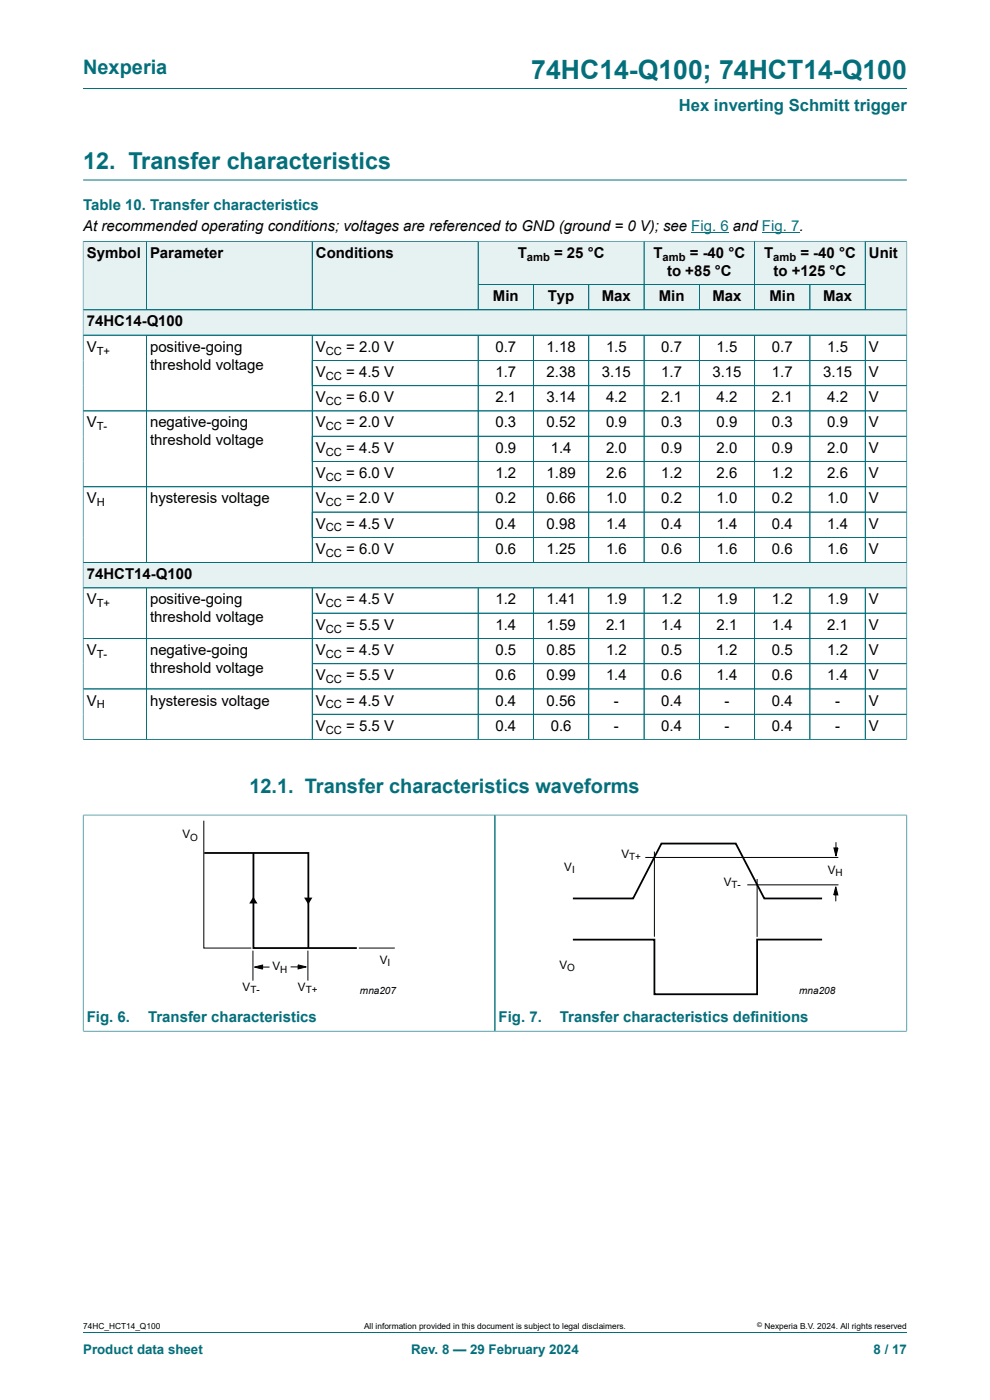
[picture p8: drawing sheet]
<svg xmlns="http://www.w3.org/2000/svg" width="210mm" height="297mm" viewBox="0 0 210 297" stroke-linecap="round" stroke-linejoin="round" font-family="sans-serif">
<path d="M17.6 18.8h174.8M17.6 38.2h174.8M101.4 51.2h35.2v9.2h-35.2z" fill="none" stroke="#036f7b" stroke-width=".21"/>
<path d="M146.6 49.4h8M161.6 49.4h8" fill="none" stroke="#00f" stroke-width=".21"/>
<path d="M101.5 51.3h35v9h-35z" fill="#e6f1f2"/>
<path d="M136.6 51.2h23.5v9.2h-23.5z" fill="none" stroke="#036f7b" stroke-width=".21"/>
<path d="M136.7 51.3h23.3v9h-23.3z" fill="#e6f1f2"/>
<path d="M160.1 51.2h23.4v9.2h-23.4z" fill="none" stroke="#036f7b" stroke-width=".21"/>
<path d="M160.1 51.3h23.4v9h-23.4z" fill="#e6f1f2"/>
<path d="M17.6 51.1v14.6h13.4v-14.5h-13.4" fill="none" stroke="#036f7b" stroke-width=".21"/>
<path d="M17.7 51.3h13.3v14.4h-13.3z" fill="#e6f1f2"/>
<path d="M31 51.2h35.2v14.5h-35.2z" fill="none" stroke="#036f7b" stroke-width=".21"/>
<path d="M31.1 51.3h35.1v14.4h-35.1z" fill="#e6f1f2"/>
<path d="M66.2 51.2h35.2v14.5h-35.2z" fill="none" stroke="#036f7b" stroke-width=".21"/>
<g fill="#e6f1f2">
<path d="M66.3 51.3h35.1v14.4h-35.1z"/>
<path d="M101.5 60.4h11.6v5.3h-11.6z"/>
</g>
<path d="M101.4 60.4h11.8v5.3h-11.8z" fill="none" stroke="#036f7b" stroke-width=".21"/>
<path d="M113.2 60.4h11.6v5.3h-11.6z" fill="#e6f1f2"/>
<path d="M113.2 60.4h11.7v5.3h-11.7z" fill="none" stroke="#036f7b" stroke-width=".21"/>
<path d="M125 60.4h11.5v5.3h-11.5z" fill="#e6f1f2"/>
<path d="M124.9 60.4h11.7v5.3h-11.7z" fill="none" stroke="#036f7b" stroke-width=".21"/>
<path d="M136.7 60.4h11.6v5.3h-11.6z" fill="#e6f1f2"/>
<path d="M136.6 60.4h11.7v5.3h-11.7z" fill="none" stroke="#036f7b" stroke-width=".21"/>
<path d="M148.4 60.4h11.6v5.3h-11.6z" fill="#e6f1f2"/>
<path d="M148.3 60.4h11.8v5.3h-11.8z" fill="none" stroke="#036f7b" stroke-width=".21"/>
<path d="M160.1 60.4h11.6v5.3h-11.6z" fill="#e6f1f2"/>
<path d="M160.1 60.4h11.7v5.3h-11.7z" fill="none" stroke="#036f7b" stroke-width=".21"/>
<path d="M171.9 60.4h11.6v5.3h-11.6z" fill="#e6f1f2"/>
<path d="M192.4 51.1v14.6h-20.6v-5.3h11.7M192.4 51.2h-8.9v14.5" fill="none" stroke="#036f7b" stroke-width=".21"/>
<path d="M183.6 51.3h8.7v14.4h-8.7z" fill="#e6f1f2"/>
<path d="M17.6 65.7h174.8v5.4h-174.8z" fill="none" stroke="#036f7b" stroke-width=".21"/>
<path d="M17.7 65.8h174.6v5.2h-174.6z" fill="#e6f1f2"/>
<g fill="none" stroke="#036f7b" stroke-width=".21">
<path d="M17.6 71.1h174.8v53.6h-174.8zM31 71.1v48.3M66.2 71.1v48.3M66.2 76.5h126.2M101.4 71.1v48.3M113.2 71.1v48.3M124.9 71.1v48.3M136.6 71.1v48.3M148.3 71.1v48.3M160.1 71.1v48.3M171.8 71.1v48.3M183.5 71.1v48.3"/>
<path d="M17.6 87.2h174.8M66.2 81.8h126.2M66.2 92.5h126.2M66.2 97.9h126.2M17.6 103.3h174.8M66.2 108.6h126.2M66.2 114h126.2M192.4 119.4h-174.8"/>
</g>
<path d="M17.7 119.4h174.6v5.2h-174.6z" fill="#e6f1f2"/>
<g fill="none" stroke="#036f7b" stroke-width=".21">
<path d="M17.6 51.3v105.7M17.7 51.2h174.6M31 51.3v14.4M66.2 51.3v14.4M101.4 51.3v14.4M136.6 51.3v14.4M160.1 51.3v14.4M183.5 51.3v14.4M192.4 51.3v105.7M17.7 65.7h174.6M17.7 71.1h174.6M31 71.2v48.1"/>
<path d="M66.2 71.2v48.1M66.3 76.5h126M101.4 71.2v48.1M101.5 60.4h82M113.2 60.4v5.3M113.2 71.2v48.1M124.9 60.4v5.3M124.9 71.2v48.1M136.6 71.2v48.1M148.3 60.4v5.3M148.3 71.2v48.1M160.1 71.2v48.1"/>
<path d="M171.8 60.4v5.3M171.8 71.2v48.1M183.5 71.2v48.1M17.7 87.2h174.6M66.3 81.8h126M66.3 92.5h126M66.3 97.9h126M17.7 103.3h174.6M17.7 119.4h174.6M66.3 108.6h126M66.3 114h126M17.6 124.7h174.8"/>
<path d="M17.6 135.4h174.8M31 124.7v32.2M66.2 124.7v32.2M101.4 124.7v32.2M113.2 124.7v32.2M124.9 124.7v32.2M136.6 124.7v32.2M148.3 124.7v32.2M160.1 124.7v32.2M171.8 124.7v32.2M183.5 124.7v32.2M192.4 130.1h-126.2"/>
<path d="M66.2 151.5h126.2M192.4 140.8h-126.2M192.4 146.2h-174.8M192.4 156.9h-174.8M17.6 172.9h174.8M17.6 172.8v46M105 172.9v45.9M192.4 172.8v46M17.6 218.8h174.8M17.6 282.6h174.8"/>
</g>
<g fill="none" stroke="#000" stroke-width=".21">
<path d="M43.2 174.1v27h10.1M176.9 179.9h.9l-.5 1.7zM177.3 178.7v2.3M136.9 181.9h40.9M138.8 180.7v18M158.5 187.7h19.4M160.6 186.5v12.3M177.3 188.1l.4 1.8h-.8zM177.3 188.9v2.3M53.7 201.7v6.3M54 205.2l1.7-.5v.9zM54.6 205.2h2.6"/>
<path d="M61.7 205.1h2.5M63.2 204.7l1.8 .4-1.8 .5zM65.3 201.7v6.3M76.1 201.1h7.6"/>
</g>
<path d="M43.3 181h22.1v20.1M53.8 180.9v20.2h21.9M121.5 190.6h12.8l6-11.6h15.8l6 11.6h12.3M174.4 199.3h-13.8v11.6h-21.8v-11.6h-17.3" fill="none" stroke="#000" stroke-width=".38"/>
<path d="M176.9 179.9h.9l-.5 1.7zM53.7 190.2l.9 1.5h-1.7zM64.5 190.4h1.8l-.9 1.4zM177.3 188.1l.4 1.8h-.8zM54 205.2l1.7-.5v.9zM63.2 204.7l1.8 .4-1.8 .5z" fill="#000"/>
<text font-size="5.6" fill="#036f7b" x="112.7" y="16.8">74HC14-Q100; 74HCT14-Q100</text>
<text font-size="4.9" fill="#036f7b" x="17.6" y="35.9">12. Transfer characteristics</text>
<g font-size="4.2" fill="#036f7b">
<text x="17.6" y="15.6">Nexperia</text>
<text x="52.9" y="168.3">12.1. Transfer characteristics waveforms</text>
</g>
<text font-size="3.5" fill="#036f7b" x="144" y="23.7">Hex inverting Schmitt trigger</text>
<g font-size="3.2" fill="#036f7b">
<text x="17.6" y="44.5">Table 10. Transfer characteristics</text>
<text x="18.4" y="216.9">Fig. 6.</text>
<text x="31.4" y="216.9">Transfer characteristics</text>
<text x="105.8" y="216.9">Fig. 7.</text>
<text x="118.8" y="216.9">Transfer characteristics definitions</text>
</g>
<g font-size="3.2">
<text x="17.6" y="49.1">At recommended operating conditions; voltages are referenced to GND (ground = 0 V); see Fig. 6 and Fig. 7.</text>
<text x="18.4" y="54.7">Symbol</text>
<text x="31.8" y="54.7">Parameter</text>
<text x="67" y="54.7">Conditions</text>
<text x="109.8" y="54.7">T</text>
<text x="117.5" y="54.7">= 25 °C</text>
<text x="138.6" y="54.7">T</text>
<text x="141.5" y="58.5">to +85 °C</text>
<text x="146.3" y="54.7">= -40 °C</text>
<text x="162.1" y="54.7">T</text>
<text x="164.1" y="58.5">to +125 °C</text>
<text x="169.8" y="54.7">= -40 °C</text>
<text x="184.3" y="54.7">Unit</text>
<text x="104.6" y="63.9">Min</text>
<text x="116.2" y="63.9">Typ</text>
<text x="127.7" y="63.9">Max</text>
<text x="139.8" y="63.9">Min</text>
<text x="151.1" y="63.9">Max</text>
<text x="163.2" y="63.9">Min</text>
<text x="174.6" y="63.9">Max</text>
<text x="18.4" y="69.2">74HC14-Q100</text>
<text x="18.4" y="74.6">V</text>
<text x="31.8" y="74.6">positive-going</text>
<text x="67" y="74.6">V</text>
<text x="73.4" y="74.6">= 2.0 V</text>
<text x="105.1" y="74.6">0.7</text>
<text x="115.9" y="74.6">1.18</text>
<text x="128.5" y="74.6">1.5</text>
<text x="140.3" y="74.6">0.7</text>
<text x="152" y="74.6">1.5</text>
<text x="163.7" y="74.6">0.7</text>
<text x="175.5" y="74.6">1.5</text>
<text x="184.3" y="74.6">V</text>
<text x="31.8" y="78.4">threshold voltage</text>
<text x="67" y="80">V</text>
<text x="73.4" y="80">= 4.5 V</text>
<text x="105.1" y="80">1.7</text>
<text x="115.9" y="80">2.38</text>
<text x="127.7" y="80">3.15</text>
<text x="140.3" y="80">1.7</text>
<text x="151.1" y="80">3.15</text>
<text x="163.7" y="80">1.7</text>
<text x="174.6" y="80">3.15</text>
<text x="184.3" y="80">V</text>
<text x="67" y="85.3">V</text>
<text x="73.4" y="85.3">= 6.0 V</text>
<text x="105.1" y="85.3">2.1</text>
<text x="115.9" y="85.3">3.14</text>
<text x="128.5" y="85.3">4.2</text>
<text x="140.3" y="85.3">2.1</text>
<text x="152" y="85.3">4.2</text>
<text x="163.7" y="85.3">2.1</text>
<text x="175.5" y="85.3">4.2</text>
<text x="184.3" y="85.3">V</text>
<text x="18.4" y="90.7">V</text>
<text x="31.8" y="90.7">negative-going</text>
<text x="31.8" y="94.5">threshold voltage</text>
<text x="67" y="90.7">V</text>
<text x="73.4" y="90.7">= 2.0 V</text>
<text x="105.1" y="90.7">0.3</text>
<text x="115.9" y="90.7">0.52</text>
<text x="128.5" y="90.7">0.9</text>
<text x="140.3" y="90.7">0.3</text>
<text x="152" y="90.7">0.9</text>
<text x="163.7" y="90.7">0.3</text>
<text x="175.5" y="90.7">0.9</text>
<text x="184.3" y="90.7">V</text>
<text x="67" y="96">V</text>
<text x="67" y="101.4">V</text>
<text x="73.4" y="96">= 4.5 V</text>
<text x="73.4" y="101.4">= 6.0 V</text>
<text x="105.1" y="96">0.9</text>
<text x="105.1" y="101.4">1.2</text>
<text x="115.9" y="101.4">1.89</text>
<text x="116.8" y="96">1.4</text>
<text x="128.5" y="96">2.0</text>
<text x="128.5" y="101.4">2.6</text>
<text x="140.3" y="96">0.9</text>
<text x="140.3" y="101.4">1.2</text>
<text x="152" y="96">2.0</text>
<text x="152" y="101.4">2.6</text>
<text x="163.7" y="96">0.9</text>
<text x="163.7" y="101.4">1.2</text>
<text x="175.5" y="96">2.0</text>
<text x="175.5" y="101.4">2.6</text>
<text x="184.3" y="96">V</text>
<text x="184.3" y="101.4">V</text>
<text x="18.4" y="106.8">V</text>
<text x="31.8" y="106.8">hysteresis voltage</text>
<text x="67" y="106.8">V</text>
<text x="73.4" y="106.8">= 2.0 V</text>
<text x="105.1" y="106.8">0.2</text>
<text x="115.9" y="106.8">0.66</text>
<text x="128.5" y="106.8">1.0</text>
<text x="140.3" y="106.8">0.2</text>
<text x="152" y="106.8">1.0</text>
<text x="163.7" y="106.8">0.2</text>
<text x="175.5" y="106.8">1.0</text>
<text x="184.3" y="106.8">V</text>
<text x="67" y="112.1">V</text>
<text x="73.4" y="112.1">= 4.5 V</text>
<text x="105.1" y="112.1">0.4</text>
<text x="115.9" y="112.1">0.98</text>
<text x="128.5" y="112.1">1.4</text>
<text x="140.3" y="112.1">0.4</text>
<text x="152" y="112.1">1.4</text>
<text x="163.7" y="112.1">0.4</text>
<text x="175.5" y="112.1">1.4</text>
<text x="184.3" y="112.1">V</text>
<text x="67" y="117.5">V</text>
<text x="73.4" y="117.5">= 6.0 V</text>
<text x="105.1" y="117.5">0.6</text>
<text x="115.9" y="117.5">1.25</text>
<text x="128.5" y="117.5">1.6</text>
<text x="140.3" y="117.5">0.6</text>
<text x="152" y="117.5">1.6</text>
<text x="163.7" y="117.5">0.6</text>
<text x="175.5" y="117.5">1.6</text>
<text x="184.3" y="117.5">V</text>
<text x="18.4" y="122.9">74HCT14-Q100</text>
<text x="18.4" y="128.2">V</text>
<text x="31.8" y="128.2">positive-going</text>
<text x="67" y="128.2">V</text>
<text x="73.4" y="128.2">= 4.5 V</text>
<text x="105.1" y="128.2">1.2</text>
<text x="115.9" y="128.2">1.41</text>
<text x="128.5" y="128.2">1.9</text>
<text x="140.3" y="128.2">1.2</text>
<text x="152" y="128.2">1.9</text>
<text x="163.7" y="128.2">1.2</text>
<text x="175.5" y="128.2">1.9</text>
<text x="184.3" y="128.2">V</text>
<text x="31.8" y="132">threshold voltage</text>
<text x="67" y="133.6">V</text>
<text x="73.4" y="133.6">= 5.5 V</text>
<text x="105.1" y="133.6">1.4</text>
<text x="115.9" y="133.6">1.59</text>
<text x="128.5" y="133.6">2.1</text>
<text x="140.3" y="133.6">1.4</text>
<text x="152" y="133.6">2.1</text>
<text x="163.7" y="133.6">1.4</text>
<text x="175.5" y="133.6">2.1</text>
<text x="184.3" y="133.6">V</text>
<text x="18.4" y="138.9">V</text>
<text x="31.8" y="138.9">negative-going</text>
<text x="31.8" y="142.8">threshold voltage</text>
<text x="67" y="138.9">V</text>
<text x="73.4" y="138.9">= 4.5 V</text>
<text x="105.1" y="138.9">0.5</text>
<text x="115.9" y="138.9">0.85</text>
<text x="128.5" y="138.9">1.2</text>
<text x="140.3" y="138.9">0.5</text>
<text x="152" y="138.9">1.2</text>
<text x="163.7" y="138.9">0.5</text>
<text x="175.5" y="138.9">1.2</text>
<text x="184.3" y="138.9">V</text>
<text x="18.4" y="149.7">V</text>
<text x="31.8" y="149.7">hysteresis voltage</text>
<text x="67" y="144.3">V</text>
<text x="67" y="149.7">V</text>
<text x="73.4" y="144.3">= 5.5 V</text>
<text x="73.4" y="149.7">= 4.5 V</text>
<text x="105.1" y="144.3">0.6</text>
<text x="105.1" y="149.7">0.4</text>
<text x="115.9" y="144.3">0.99</text>
<text x="115.9" y="149.7">0.56</text>
<text x="128.5" y="144.3">1.4</text>
<text x="130.2" y="149.7">-</text>
<text x="140.3" y="144.3">0.6</text>
<text x="140.3" y="149.7">0.4</text>
<text x="152" y="144.3">1.4</text>
<text x="153.7" y="149.7">-</text>
<text x="163.7" y="144.3">0.6</text>
<text x="163.7" y="149.7">0.4</text>
<text x="175.5" y="144.3">1.4</text>
<text x="177.1" y="149.7">-</text>
<text x="184.3" y="144.3">V</text>
<text x="184.3" y="149.7">V</text>
<text x="67" y="155">V</text>
<text x="73.4" y="155">= 5.5 V</text>
<text x="105.1" y="155">0.4</text>
<text x="116.8" y="155">0.6</text>
<text x="130.2" y="155">-</text>
<text x="140.3" y="155">0.4</text>
<text x="153.7" y="155">-</text>
<text x="163.7" y="155">0.4</text>
<text x="177.1" y="155">-</text>
<text x="184.3" y="155">V</text>
</g>
<g font-size="2.8" fill="#036f7b">
<text x="17.6" y="287.2">Product data sheet</text>
<text x="87.2" y="287.2">Rev. 8 — 29 February 2024</text>
<text x="185.3" y="287.2">8 / 17</text>
</g>
<g font-size="2.5">
<text x="38.7" y="177.8">V</text>
<text x="119.7" y="184.7">V</text>
<text x="131.8" y="182">V</text>
<text x="175.6" y="185.4">V</text>
<text x="153.5" y="188">V</text>
<text x="57.8" y="205.8">V</text>
<text x="80.5" y="204.6">V</text>
<text x="118.7" y="205.5">V</text>
<text x="51.5" y="210.2">V</text>
<text x="63.2" y="210.2">V</text>
</g>
<g font-size="2.4">
<text x="111.8" y="55.3">amb</text>
<text x="140.6" y="55.3">amb</text>
<text x="164" y="55.3">amb</text>
<text x="20.5" y="75.2">T+</text>
<text x="69.1" y="75.2">CC</text>
<text x="69.1" y="80.6">CC</text>
<text x="69.1" y="85.9">CC</text>
<text x="20.5" y="91.3">T-</text>
<text x="69.1" y="91.3">CC</text>
<text x="69.1" y="96.7">CC</text>
<text x="20.5" y="107.4">H</text>
<text x="69.1" y="102">CC</text>
<text x="69.1" y="107.4">CC</text>
<text x="69.1" y="112.7">CC</text>
<text x="69.1" y="118.1">CC</text>
<text x="20.5" y="128.8">T+</text>
<text x="69.1" y="128.8">CC</text>
<text x="69.1" y="134.2">CC</text>
<text x="20.5" y="139.6">T-</text>
<text x="69.1" y="139.6">CC</text>
<text x="69.1" y="144.9">CC</text>
<text x="20.5" y="150.3">H</text>
<text x="69.1" y="150.3">CC</text>
<text x="69.1" y="155.6">CC</text>
</g>
<g font-size="2.1">
<text x="40.3" y="178.3">O</text>
<text x="121.3" y="185.3">I</text>
<text x="133.5" y="182.5">T+</text>
<text x="177.2" y="185.9">H</text>
<text x="155.2" y="188.4">T-</text>
<text x="59.5" y="206.3">H</text>
<text x="82.2" y="205">I</text>
<text x="120.3" y="206">O</text>
<text x="53.1" y="210.7">T-</text>
<text x="64.9" y="210.7">T+</text>
<text x="76.4" y="210.8">mna207</text>
<text x="169.5" y="210.8">mna208</text>
</g>
<g font-size="1.8">
<text x="17.6" y="282">74HC_HCT14_Q100</text>
<text x="77.2" y="282">All information provided in this document is subject to legal disclaimers.</text>
<text x="162.2" y="282">Nexperia B.V. 2024. All rights reserved</text>
</g>
<text font-size="1.4" x="160.6" y="281.6">©</text>
</svg>
